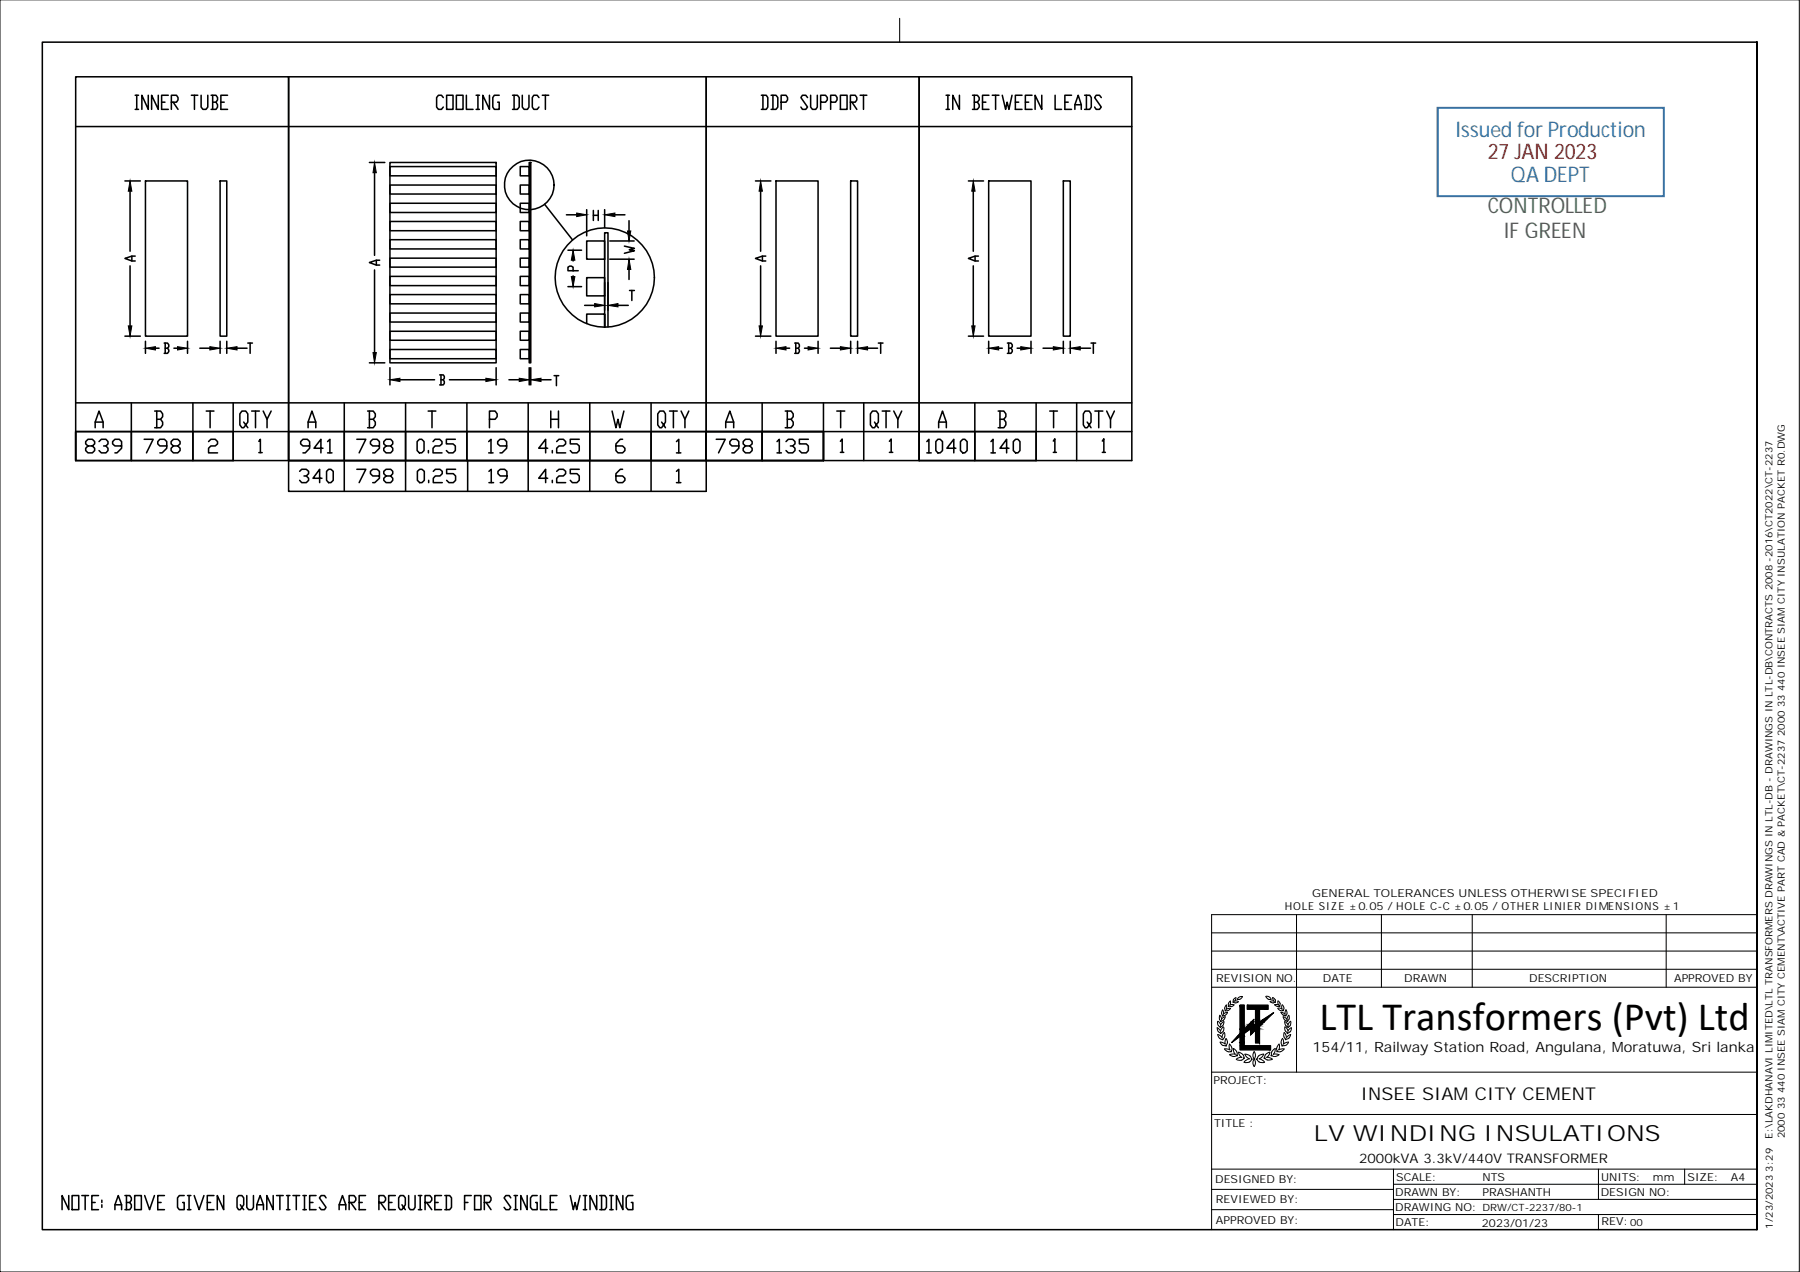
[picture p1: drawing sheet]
<svg xmlns="http://www.w3.org/2000/svg" width="297mm" height="210mm" viewBox="0 0 297 210" stroke-linecap="round" stroke-linejoin="round" font-family="sans-serif">
<!-- layer: 0 -->
<g fill="none" stroke="#000" stroke-width=".25">
<path d="M22.3 15.7h.6M22.3 18h.6M22.6 15.7v2.3M24.5 15.7v2.3l-1.1-2.3v2.3M26.1 15.7v2.3l-1.1-2.3v2.3M26.7 16.9h.5M27.8 15.7h-1.1v2.3h1.1M28.3 16.9h.8l.3-.4v-.4l-.3-.4h-.8v2.3M28.6 16.9l.8 1.1M31.6 15.7h1M32.1 15.7v2.3M33.2 15.7v2l.3 .3h.5l.3-.3v-2"/>
<path d="M34.8 15.7h.8l.3 .4v.4l-.3 .4M35.1 16.9h.5l.3 .4v.4l-.3 .3h-.8M35.1 15.7v2.3M36.4 16.9h.6M37.5 15.7h-1.1v2.3h1.1M47.6 12.7h68.9v68.4h-68.9zM73.2 16.1l-.3-.4h-.6l-.2 .4v1.6l.2 .3h.6l.3-.3M73.7 15.7h1.1v2.3h-1.1zM75.3 15.7h1.1v2.3h-1.1zM77 15.7v2.3h1.1M78.6 15.7h.5M78.6 18h.5"/>
<path d="M78.9 15.7v2.3M80.8 15.7v2.3l-1.1-2.3v2.3M82.4 15.7h-.8l-.3 .4v1.6l.3 .3h.8v-1.1h-.3M84.6 15.7h.8l.3 .4v1.6l-.3 .3h-.8M84.8 15.7v2.3M86.2 15.7v2l.3 .3h.5l.3-.3v-2M88.9 16.1l-.3-.4h-.5l-.3 .4v1.6l.3 .3h.5l.3-.3M89.5 15.7h1.1M90 15.7v2.3M125.6 15.7h.8l.3 .4v1.6l-.3 .3h-.8M125.9 15.7v2.3M127.3 15.7h.8l.3 .4v1.6l-.3 .3h-.8"/>
<path d="M127.6 15.7v2.3M128.9 16.9h.8l.3-.4v-.4l-.3-.4h-.8v2.3M133.3 16.1l-.3-.4h-.6l-.2 .4 1.1 1.6-.3 .3h-.6l-.2-.3M133.8 15.7v2l.3 .3h.5l.3-.3v-2M135.4 16.9h.8l.3-.4v-.4l-.3-.4h-.8v2.3M137.1 16.9h.8l.2-.4v-.4l-.2-.4h-.8v2.3M138.7 15.7h1.1v2.3h-1.1zM140.3 16.9h.8l.3-.4v-.4l-.3-.4h-.8v2.3M140.6 16.9l.8 1.1M141.9 15.7h1.1M142.5 15.7v2.3M156.1 15.7h.6"/>
<path d="M156.1 18h.6M156.4 15.7v2.3M158.3 15.7v2.3l-1.1-2.3v2.3M160.5 15.7h.8l.3 .4v.4l-.3 .4M160.8 16.9h.5l.3 .4v.4l-.3 .3h-.8M160.8 15.7v2.3M162.1 16.9h.6M163.2 15.7h-1.1v2.3h1.1M163.7 15.7h1.1M164.3 15.7v2.3M165.4 15.7l.5 2.3 .3-1.1 .3 1.1 .5-2.3M167.6 16.9h.5"/>
<path d="M168.7 15.7h-1.1v2.3h1.1M169.2 16.9h.6M170.3 15.7h-1.1v2.3h1.1M171.9 15.7v2.3l-1.1-2.3v2.3M174.1 15.7v2.3h1.1M175.7 16.9h.6M176.8 15.7h-1.1v2.3h1.1M177.4 18v-.7l.5-1.6 .5 1.6v.7M177.4 17.3h1M179 15.7h.8l.3 .4v1.6l-.3 .3h-.8M179.3 15.7v2.3M181.7 16.1l-.3-.4h-.5l-.3 .4 1.1 1.6-.3 .3h-.5l-.3-.3"/>
<path d="M12.5 20.9h174.3M20.6 29.9h2.6M21.5 31.6v9.9M24 29.9h6.9v25.6h-6.9zM36.3 29.9h1.1v25.6h-1.1zM61 26.8h2.5M61.8 28.5v13.6M64.3 26.8h17.6v33.1h-17.6zM64.3 39.6h17.6v1.5h-17.6zM64.3 36.5h17.6v1.6h-17.6zM64.3 33.5h17.6v1.6h-17.6zM64.3 30.5h17.6v1.5h-17.6z"/>
<path d="M64.3 27.5h17.6v1.5h-17.6zM85.9 39.6h1.4v1.5h-1.4zM85.9 36.5h1.4v1.6h-1.4zM85.9 33.5h1.4v1.6h-1.4zM85.9 30.5h1.4v1.5h-1.4zM85.9 27.5h1.4v1.5h-1.4zM87.3 26.8h.3v33.1h-.3zM89.9 33.7l4.6 5.9M93.5 35.4h1.7M96.8 39.8h3v3h-3zM96.8 34.6v4.3M97.9 34.7v1.7"/>
<path d="M97.9 35.5h.8M98.7 34.7v1.7M99.8 34.6v3M100.6 39.8h4M101.5 35.4h1.6M103.8 36.4v1.7M124.7 29.9h2.5M125.5 31.6v9.9M128.1 29.9h6.9v25.6h-6.9zM140.4 29.9h1.1v25.6h-1.1zM159.8 29.9h2.5M160.6 31.6v9.9"/>
<path d="M163.2 29.9h6.9v25.6h-6.9zM175.5 29.9h1.1v25.6h-1.1zM20.6 55.5h2.6M21.5 43.9v9.9M21.8 42.3v.8M22.3 42.3h-.5l-1.2 .3 1.2 .5h.5M24 56.3v2M25.7 57.5h.5M27.1 56.6h.5l.3 .3v.3l-.3 .3M27.3 57.5h.3l.3 .3v.2l-.3 .3h-.5M27.3 56.6v1.7M28.7 57.5h.6"/>
<path d="M30.9 56.3v2M33 57.5h1.6M36.3 56.3v2M37.4 56.3v2M39.1 57.5h1.7M40.9 56.6h.8M41.3 56.6v1.7M61 59.9h2.5M61.8 44.5v13.7M62.1 42.9v.8M62.7 42.9h-.6l-1.1 .4 1.1 .4h.6M64.3 57.7h17.6v1.5h-17.6z"/>
<path d="M64.3 54.7h17.6v1.4h-17.6zM64.3 51.7h17.6v1.4h-17.6zM64.3 48.6h17.6v1.5h-17.6zM64.3 45.6h17.6v1.5h-17.6zM64.3 42.6h17.6v1.5h-17.6zM85.9 57.7h1.4v1.5h-1.4zM85.9 54.7h1.4v1.4h-1.4zM85.9 51.7h1.4v1.4h-1.4zM85.9 48.6h1.4v1.5h-1.4zM85.9 45.6h1.4v1.5h-1.4zM85.9 42.6h1.4v1.5h-1.4zM93.7 47.3h2.3"/>
<path d="M93.7 41.3h2.3M94.6 44.7v-.6l-.3-.2-.6 .2v.6h1.7M94.6 42.9v.2M94.6 45.5v.1M96.5 50.4h1.6M96.8 53.4v-1.6h3v2.2v-15.6h.5v15.5M96.8 45.8h3v3h-3zM99.8 46.6v4.6M100.3 46.6v4.6M100.6 42.8h4M102 50.4h1.7M103 40.6l1.7 .4-.9 .2 .9 .2-1.7 .4"/>
<path d="M103.8 44.5v1.6M103.9 47.9h.8M104.3 47.9v1.7M124.7 55.5h2.5M125.5 43.9v9.9M125.8 42.3v.8M126.4 42.3h-.6l-1.1 .3 1.1 .5h.6M128.1 56.3v2M129.7 57.5h.6M131.1 56.6h.6l.2 .3v.3l-.2 .3M131.3 57.5h.4l.2 .5-.2 .3h-.6M131.3 56.6v1.7"/>
<path d="M132.8 57.5h.5M135 56.3v2M137 57.5h1.7M140.4 56.3v2M141.5 56.3v2M143.2 57.5h1.6M144.9 56.6h.8M145.3 56.6v1.7M159.8 55.5h2.5M160.6 43.9v9.9M160.9 42.3v.8M161.5 42.3h-.6l-1.1 .3 1.1 .5h.6"/>
<path d="M163.2 56.3v2M164.8 57.5h.6M166.2 56.6h.6l.2 .3v.3l-.2 .3M166.5 57.5h.3l.2 .3v.2l-.2 .3h-.6M166.5 56.6v1.7M167.9 57.5h.5M170.1 56.3v2M172.1 57.5h1.7M175.5 56.3v2M176.6 56.3v2M178.3 57.5h1.7M180 56.6h.8"/>
<path d="M180.4 56.6v1.7M12.5 76v-63.3h35.1v63.3M12.5 71.2h174.3M12.5 66.5h174.3M12.5 71.2v4.8M14.5 73.6l-.4-.3v-.4l.4-.4h.7l.4 .4v.4l-.4 .3h-.7l-.4 .4v.4l.4 .3h.7l.4-.3v-.4l-.4-.4M15.7 70.6v-.9l.6-1.9 .7 1.9v.9M15.7 69.7h1.3M16.3 72.9l.4-.4h.8l.3 .4v.4l-.3 .3h-.4M17.5 73.6l.3 .4v.4l-.3 .3h-.8l-.4-.3M20.1 73.6h-1.1l-.4-.3v-.4l.4-.4h.7l.4 .4v1.1l-.8 .7h-.3M21.7 66.5v9.5"/>
<path d="M23.8 72.5h1.5l-1.1 2.2M25.5 67.8h1l.3 .5v.5l-.3 .4M25.9 69.2h.6l.3 .5v.4l-.3 .5h-1M25.9 67.8v2.8M27.5 73.6h-1.1l-.4-.3v-.4l.4-.4h.7l.4 .4v1.1l-.7 .7h-.4M28.6 73.6l-.4-.3v-.4l.4-.4h.7l.4 .4v.4l-.4 .3h-.7l-.4 .4v.4l.4 .3h.7l.4-.3v-.4l-.4-.4M31.8 66.5v9.5M34 67.8h1.3M34.4 72.9l.4-.4h.7l.4 .4v.4l-.4 .3h-.7l-.4 .4v.7h1.5M34.7 67.8v2.8M38.5 66.5v9.5h-26v-4.8M40.2 69.7l.4 .4-.4 .5h-.3l-.3-.5v-1.8l.3-.5h.7l.3 .5v1.4l-.3 .4 .3 .5"/>
<path d="M41.5 67.8h1.3M42.2 67.8v2.8M42.7 72.8l.3-.3v2.2M42.7 74.7h.6M43.4 67.8l.7 1.4v1.4M44.7 67.8l-.6 1.4M47.6 71.2v4.8h68.9v-63.3h35.2v63.3v-63.3h35.1v63.3h-174.3M49.4 77.8l.4-.4h.7l.4 .4v.4l-.4 .3h-.3M50.5 78.5l.4 .4v.4l-.4 .3h-.7l-.4-.3M50.8 70.6v-.9l.7-1.9 .6 1.9v.9M50.8 69.7h1.3M51.1 73.6h-1.1l-.4-.3v-.4l.4-.4h.7l.4 .4v1.1l-.7 .7h-.4"/>
<path d="M53.1 78.9h-1.5l1.1-1.5v2.2M53.3 74h-1.5l1.2-1.5v2.2M53.9 77.8l.3-.4h.4l.4 .4v1.5l-.4 .3h-.4l-.3-.3zM54.1 72.9l.3-.4v2.2M54.1 74.7h.7M56.8 66.5v14.6M58.9 72.5h1.5l-1.1 2.2M58.9 77.4h1.5l-1.1 2.2M60.7 67.8h.9l.3 .5v.5l-.3 .4M61 69.2h.6l.3 .5v.4l-.3 .5h-.9M61 67.8v2.8M62.6 73.6h-1.1l-.4-.3v-.4l.4-.4h.7l.4 .4v1.1l-.8 .7h-.3"/>
<path d="M62.6 78.5h-1.1l-.4-.3v-.4l.4-.4h.7l.4 .4v1.1l-.8 .7h-.3M63.7 73.6l-.4-.3v-.4l.4-.4h.8l.3 .4v.4l-.3 .3h-.8l-.4 .4v.4l.4 .3h.8l.3-.3v-.4l-.3-.4M63.7 78.5l-.4-.3v-.4l.4-.4h.8l.3 .4v.4l-.3 .3h-.8l-.4 .4v.4l.4 .3h.8l.3-.3v-.4l-.3-.4M64.3 60.7v2.8M66 62.7h5.7M66.9 66.5v14.6M68.8 72.9l.4-.4h.4l.4 .4v1.5l-.4 .3h-.4l-.4-.3zM68.9 77.8l.4-.4h.3l.4 .4v1.5l-.4 .3h-.3l-.4-.3zM70.7 67.8h1.2M70.7 74.4v.3M70.7 79.3v.3M71.3 67.8v2.8"/>
<path d="M71.5 72.9l.3-.4h.8l.3 .4v.4l-.3 .3h-.8l-.3 .4v.7h1.4M71.5 77.8l.3-.4h.8l.4 .4v.4l-.4 .3h-.8l-.3 .4v.7h1.5M72.6 61.9h.6l.1 .2v.3l-.1 .3M72.8 62.7h.4l.1 .6-.1 .2h-.6M72.8 61.9v1.6M74.2 62.7h6M75.1 72.5h-1.4v.8h1.1l.3 .3v.8l-.3 .3h-.8l-.3-.3M75.2 77.4h-1.5v.8h1.1l.4 .3v.8l-.4 .3h-.7l-.4-.3M77 66.5v9.5M77.2 76v5.1M80.6 72.9l.4-.4v2.2M80.6 74.7h.8"/>
<path d="M80.7 77.8l.4-.4v2.2M80.7 79.6h.7M80.8 69.2h.9l.3-.4v-.5l-.3-.5h-.9v2.8M81.9 60.7v2.8M83.6 73.6h-1.1l-.4-.3v-.4l.4-.4h.7l.4 .4v1.1l-.8 .7h-.3M83.7 78.5h-1.2l-.3-.3v-.4l.3-.4h.8l.4 .4v1.1l-.8 .7h-.4M84 62.7h1.7M87.2 66.5v14.6M87.3 60.7v2.8M87.6 60.7v2.8M89.3 62.7h1.6M90.4 74h-1.5l1.1-1.5v2.2"/>
<path d="M90.4 78.9h-1.5l1.1-1.5v2.2M90.9 67.8v2.8M90.9 69.2h1.3M91.1 74.4v.3M91.1 79.3v.3M91.4 62h.8M91.8 62v1.6M91.9 72.9l.3-.4h.8l.3 .4v.4l-.3 .3h-.8l-.3 .4v.7h1.4M91.9 77.8l.3-.4h.8l.3 .4v.4l-.3 .3h-.8l-.3 .4v.7h1.4M92.2 67.8v2.8M95.6 72.5h-1.5v.8h1.1l.4 .3v.8l-.4 .3h-.8l-.3-.3M95.6 77.4h-1.5v.8h1.1l.4 .3v.8l-.4 .3h-.8l-.3-.3"/>
<path d="M97.3 66.5v14.6M101 67.8l.6 2.8 .4-1.4 .3 1.4 .7-2.8M102.7 72.5h-.3l-.8 .8v1.1l.4 .3h.7l.4-.3v-.4l-.4-.4h-1.1M102.7 77.4h-.3l-.8 .8v1.1l.4 .3h.7l.4-.3v-.4l-.4-.4h-1.1M107.4 66.5v14.6M109.2 69.7l.3 .4-.3 .5h-.3l-.4-.5v-1.8l.4-.5h.6l.3 .5v1.4l-.3 .4 .3 .5M110.5 67.8h1.3M111.1 67.8v2.8M111.6 72.9l.4-.4v2.2M111.6 77.8l.4-.4v2.2M111.6 74.7h.8M111.6 79.6h.8"/>
<path d="M112.4 67.8l.6 1.4v1.4M113.7 67.8l-.7 1.4M118.2 72.5h1.5l-1.1 2.2M119.8 70.6v-.9l.6-1.9 .7 1.9v.9M119.8 69.7h1.3M121.9 73.6h-1.1l-.4-.3v-.4l.4-.4h.7l.4 .4v1.1l-.7 .7h-.4M123 73.6l-.4-.3v-.4l.4-.4h.7l.4 .4v.4l-.4 .3h-.7l-.4 .4v.4l.4 .3h.7l.4-.3v-.4l-.4-.4M125.8 66.5v9.5M128.2 72.9l.4-.4v2.2M128.2 74.7h.7M129.6 67.8h1l.3 .5v.5l-.3 .4M129.7 72.9l.4-.4h.7l.4 .4v.4l-.4 .3h-.4"/>
<path d="M129.9 69.2h.7l.3 .5v.4l-.3 .5h-1M129.9 67.8v2.8M130.8 73.6l.4 .4v.4l-.4 .3h-.7l-.4-.3M133.4 72.5h-1.5v.8h1.2l.3 .3v.8l-.3 .3h-.8l-.4-.3M135.9 66.5v9.5h-19.4v-4.8M138.1 67.8h1.3M138.7 72.8l.3-.4v2.2M138.7 74.6h.5M138.7 67.8v2.8M142.5 66.5v9.5M144.3 69.7l.3 .4-.3 .5h-.3l-.4-.5v-1.8l.4-.5h.6l.3 .5v1.4l-.3 .4 .3 .5M145.6 67.8h1.3"/>
<path d="M146.2 67.8v2.8M146.8 72.8l.3-.4v2.2M146.8 74.6h.5M147.5 67.8l.7 1.4v1.4M148.8 67.8l-.6 1.4M153 72.9l.3-.4v2.2M153 74.7h.7M154.8 72.5h.4l.3 .4v1.5l-.3 .3h-.4l-.4-.3v-1.5zM154.9 70.6v-.9l.6-1.9 .7 1.9v.9M154.9 69.7h1.3M157.7 74h-1.4l1.1-1.5v2.2M158.5 72.9l.4-.4h.3l.4 .4v1.5l-.4 .3h-.3l-.4-.3z"/>
<path d="M160.9 66.5v9.5M163.5 72.9l.4-.4v2.2M163.5 74.7h.8M164.7 67.8h1l.3 .5v.5l-.3 .4M165 69.2h.7l.3 .5v.4l-.3 .5h-1M165 67.8v2.8M166.5 74h-1.5l1.1-1.5v2.2M167.2 72.9l.4-.4h.4l.3 .4v1.5l-.3 .3h-.4l-.4-.3zM171 66.5v9.5h-19.3v-4.8M173.2 67.8h1.3M173.8 72.8l.3-.4v2.2M173.8 74.6h.5"/>
<path d="M173.9 67.8v2.8M177.7 66.5v9.5M179.4 69.7l.3 .4-.3 .5h-.3l-.3-.5v-1.8l.3-.5h.6l.3 .5v1.4l-.3 .4 .3 .5M180.7 67.8h1.3M181.3 67.8v2.8M181.9 72.8l.3-.4v2.2M181.9 74.6h.5M182.6 67.8l.7 1.4v1.4M183.9 67.8l-.6 1.4M11.3 197.3v2.3l-1.1-2.3v2.3M11.9 197.3h1.1v2.3h-1.1zM13.5 197.3h1.1"/>
<path d="M14.1 197.3v2.3M15.2 198.4h.5M16.3 197.3h-1.1v2.3h1.1M16.8 198v.4M16.8 198.8v.4M19 199.6v-.8l.5-1.5 .6 1.5v.8M19 198.8h1.1M20.6 197.3h.8l.3 .4v.3l-.3 .4M20.9 198.4h.5l.3 .4v.4l-.3 .4h-.8M20.9 197.3v2.3M22.2 197.3h1.1v2.3h-1.1zM23.9 197.3l.8 2.3 .8-2.3"/>
<path d="M26 198.4h.6M27.1 197.3h-1.1v2.3h1.1M30.4 197.3h-.8l-.3 .4v1.5l.3 .4h.8v-1.2h-.3M30.9 197.3h.6M30.9 199.6h.6M31.2 197.3v2.3M32 197.3l.9 2.3 .8-2.3M34.2 198.4h.6M35.3 197.3h-1.1v2.3h1.1M36.9 197.3v2.3l-1-2.3v2.3M39.7 198.8l.2 .4-.2 .4h-.3l-.3-.4v-1.5l.3-.4h.5l.3 .4v1.1l-.3 .4 .3 .4M40.7 197.3v1.9l.3 .4h.6l.2-.4v-1.9"/>
<path d="M42.4 199.6v-.8l.5-1.5 .6 1.5v.8M42.4 198.8h1.1M45.1 197.3v2.3l-1.1-2.3v2.3M45.6 197.3h1.1M46.2 197.3v2.3M47.3 197.3h.5M47.3 199.6h.5M47.5 197.3v2.3M48.3 197.3h1.1M48.9 197.3v2.3M50 197.3h.5M50 199.6h.5"/>
<path d="M50.2 197.3v2.3M51.1 198.4h.5M52.2 197.3h-1.1v2.3h1.1M53.8 197.7l-.2-.4h-.6l-.3 .4 1.1 1.5-.2 .4h-.6l-.3-.4M56 199.6v-.8l.5-1.5 .6 1.5v.8M56 198.8h1.1M57.6 198.4h.8l.3-.4v-.3l-.3-.4h-.8v2.3M57.9 198.4l.8 1.2M59.3 198.4h.5M60.3 197.3h-1v2.3h1M62.5 198.4h.8l.3-.4v-.3l-.3-.4h-.8v2.3M62.8 198.4l.8 1.2"/>
<path d="M64.1 198.4h.6M65.2 197.3h-1.1v2.3h1.1M66.3 198.8l.3 .4-.3 .4h-.3l-.2-.4v-1.5l.2-.4h.6l.3 .4v1.1l-.3 .4 .3 .4M67.4 197.3v1.9l.3 .4h.5l.3-.4v-1.9M69 197.3h.6M69 199.6h.6M69.3 197.3v2.3M70.1 198.4h.9l.2-.4v-.3l-.2-.4h-.9v2.3M70.4 198.4l.8 1.2M71.8 198.4h.5M72.9 197.3h-1.1v2.3h1.1M73.4 197.3h.8l.3 .4v1.5l-.3 .4h-.8"/>
<path d="M73.7 197.3v2.3M76.7 198.4h.5M77.8 197.3h-1.1v2.3M78.3 197.3h1.1v2.3h-1.1zM79.9 198.4h.9l.2-.4v-.3l-.2-.4h-.9v2.3M80.2 198.4l.8 1.2M84.3 197.7l-.3-.4h-.5l-.3 .4 1.1 1.5-.3 .4h-.5l-.3-.4M84.8 197.3h.6M84.8 199.6h.6M85.1 197.3v2.3M87 197.3v2.3l-1.1-2.3v2.3M88.6 197.3h-.8l-.3 .4v1.5l.3 .4h.8v-1.2h-.2"/>
<path d="M89.2 197.3v2.3h1.1M90.8 198.4h.6M91.9 197.3h-1.1v2.3h1.1M94.1 197.3l.5 2.3 .3-1.2 .3 1.2 .5-2.3M96.3 197.3h.5M96.3 199.6h.5M96.6 197.3v2.3M98.5 197.3v2.3l-1.1-2.3v2.3M99 197.3h.8l.3 .4v1.5l-.3 .4h-.8M99.3 197.3v2.3M100.6 197.3h.6M100.6 199.6h.6"/>
<path d="M100.9 197.3v2.3M102.8 197.3v2.3l-1.1-2.3v2.3M104.4 197.3h-.8l-.3 .4v1.5l.3 .4h.8v-1.2h-.2"/>
<circle cx="87.4" cy="30.5" r="4.1"/>
<circle cx="99.8" cy="45.8" r="8.2"/>
</g>
<g fill="#000" stroke="#000" stroke-width=".17">
<path d="M21.5 29.9l.3 1.7h-.6zM61.8 26.8l.3 1.7h-.5zM95.2 35.2l1.6 .2-1.6 .3zM99.8 35.4l1.7-.2v.5zM103.5 38.1h.6l-.3 1.7zM125.5 29.9l.3 1.7h-.5zM160.6 29.9l.3 1.7h-.5zM21.2 53.8h.6l-.3 1.7zM24 57.5l1.7-.3v.6zM29.3 57.2l1.6 .3-1.6 .3zM34.6 57.2l1.7 .3-1.7 .3zM37.4 57.5l1.7-.3v.6z"/>
<path d="M61.6 58.2h.5l-.3 1.7zM94.3 45.6h.6l-.3 1.7zM94.6 41.3l.3 1.6h-.6zM98.1 50.1l1.7 .3-1.7 .2zM100.3 50.4l1.7-.3v.5zM103.8 42.8l.3 1.7h-.6zM125.3 53.8h.5l-.3 1.7zM128.1 57.5l1.6-.3v.6zM133.3 57.2l1.7 .3-1.7 .3zM138.7 57.2l1.7 .3-1.7 .3zM141.5 57.5l1.7-.3v.6zM160.4 53.8h.5l-.3 1.7z"/>
<path d="M163.2 57.5l1.6-.3v.6zM168.4 57.2l1.7 .3-1.7 .3zM173.8 57.2l1.7 .3-1.7 .3zM176.6 57.5l1.7-.3v.6zM64.3 62.7l1.7-.3v.6zM80.2 62.4l1.7 .3-1.7 .3zM85.7 62.4l1.6 .3-1.6 .3zM87.6 62.7l1.7-.3v.6z"/>
</g>
<!-- layer: P -->
<g fill="none" stroke="#000" stroke-width=".17">
<path d="M148.5 3v4M199.9 159.9h90M199.9 156.9h90M199.9 153.9h90M214 150.9v26M228 150.9v12M243 150.9v12M275 150.9v12M289.9 150.9h-90v52M199.9 176.9h90M199.9 162.9h90M200.9 168.5l.1 .7"/>
<path d="M201 168.5l.4 .7M201.1 169.2l.3 .3M201.2 168.2l.3 .3M201.2 168.2l.1-.7 .3 .7M201.3 169.5v.1l.1-.1M201.3 172l.5 .5M201.4 172l.8 .3M201.4 168.5v.1l.1-.1M201.5 170.4l-.1 .2v-.1M201.6 168.2l.3-.3 .3-.1-.1 .2a.58 .58 0 0 1-.5 .5M201.6 167.2l.2 .4M201.7 171.2l-.7-.5 .3 .7 .4 .1"/>
<path d="M201.7 167.6l.1 .1v-.1M201.8 166.7l-.2 .5M201.8 166.6l.1 .8 .7-.3M201.8 170.2l-.3 .2M201.9 172.5h.4M201.9 169.5l-.2 .1-.3 .6-.5-.6a.78 .78 0 0 0 .5 .8M201.9 169.5v.7M202 168.6l-.5 .3-.1 .3M202 168.6v.2a.65 .65 0 0 1-.5 .6M202.1 171.1l-.3 .4h-.1M202.1 171.1l-.1-.7-.2 .2-.1 .6M202.1 166.4v.4h.2"/>
<path d="M202.1 166.4l.3-.6v.7M202.2 167.6h-.4M202.3 166.8h.3M202.4 172.5v.1h-.1M202.5 172.1l-.2 .4M202.6 172.1l-.3-.7-.2 .6 .1 .3M202.6 167.1l-.4 .4M202.7 165.7l.1 .3M202.7 166h.1M202.9 166l.3 .1M202.9 174l.7 .3 .4-.1M202.9 173.3l-.2-.2h-.6l.6 .4h.4"/>
<path d="M203 165.9l.4-.1h.3l-.5 .3M203 165.2l-.1 .7M203 165.2l-.3 .4M203.1 166.4l-.5 .4M203.1 166.4l-.7 .2M203.2 173.4v.2l-.1-.1M203.3 173l-.4-.7-.1 .5 .2 .4M203.3 173l-.1 .4M203.5 165v.3a.6 .6 0 0 0 .9 0M203.7 165.2l.7 .1M203.9 164.6l-.4 .4M204 164.6l-.3 .6"/>
<path d="M204.1 174.1h.1v.2l-.2-.1M204.1 173.6l-.6-.6 .1 .5 .2 .5-.9 .1M204.1 173.6v.5M204.2 164.9a.67 .67 0 0 0 .8-.5 .77 .77 0 0 0-.8 .5M204.6 165.9h.7v4l1.6-1.7v1.1l.3-.2v-2.5h-1.4v-.7h3.5v.7h-1.4v2l2.3-1.5-2.3 2.2v2.8h-.7v-2.1l-.8 .8v-1l-1.1 .7v2.1h4.4v.6h-5.1v-2.2l-1.4 1.1 1.4-1.6zM204.9 174.5h-.5l-.4 .3M205.1 174.1l-.7-.5a1.04 1.04 0 0 0 .5 .9M205.1 174.1l.2 .4M205.2 174.7l-.4 .2-.8-.1M205.2 174.6h.2l-.2 .1M205.4 174l.9 .2M205.4 174a1.12 1.12 0 0 0 .8 .7l-.5 .2-.4 .4"/>
<path d="M206.2 175.2l-.9 .1M206.3 174.2l.2 .5h.1v.2h-.1M206.5 174.9l-.3 .4M207 173.5a1 1 0 0 1 0 1.3 1 1 0 0 1 0-1.3zM207 174.8a1 1 0 0 1 0 1.2 1 1 0 0 1 0-1.2zM207.4 174.7h-.1v.2h.1M207.5 174.9l.3 .4M207.7 174.2l.9-.2-.3 .4-.5 .3 .5 .2 .4 .4-.3 .1-.6-.2M207.7 174.2l-.2 .5M208.7 174.6h-.1l.1 .1M208.8 174.1l.7-.5a1.03 1.03 0 0 1-.5 .9M208.8 174l-.1 .5"/>
<path d="M208.9 164.4a.72 .72 0 0 0 .9 .5M208.9 164.4a.74 .74 0 0 1 .9 .5M209 174.5h.5l.5 .3-.9 .1-.4-.3M209.6 165.3l.5 .2M209.8 174.1h-.1l.1 .2 .1-.1M209.9 174.2l.4 .1M210.2 165.2l-.6 .1M210.3 165.8l.5 .3 .3-.1M210.3 165.8l.7 .1M210.4 165.3l.1 .1-.4 .1M210.4 165l-.4-.4 .2 .6M210.4 173v.5l-.3 .5 1 .1"/>
<path d="M210.4 173l-.4 .4-.2 .3 .1 .3M210.4 165l.1 .3M210.7 173l.1 .4-.1 .1v.1l.1-.1M210.9 166.4l.4 .4M210.9 165.2l.1 .6M210.9 166.4l.7 .1M210.9 165.2l.4 .4M211 173.3l.3-.2h.6l-.6 .4h-.5M211.1 172.3l.1 .5-.2 .4M211.1 174l-.8 .3M211.1 172.3l-.4 .7M211.2 166h-.1"/>
<path d="M211.2 165.6v.3M211.4 167.1l.6 .3 .2-.8 .2 .6M211.4 167.1l.4 .4M211.4 172.1l.2 .4-.1 .1h.1h.1M211.6 165.8v.7M211.6 165.8l.3 .5-.1 .4M211.6 171.4l.2 .2v.7M211.6 171.3l-.2 .8M211.7 166.8h-.4M211.8 166.7v.1l-.1-.1M211.8 167.5h.3M211.8 172.3l.8-.3-.5 .5"/>
<path d="M211.9 171.1v-.7l.3 .5 .1 .3M211.9 171.1l.3 .4M212 168.6v.2a.66 .66 0 0 0 .5 .6v.2l.1-.1M212 168.6l.5 .3 .1 .3M212 169.5a.74 .74 0 0 0 .4 .9M212.1 169.5l.4 .4v.3l.6-.6-.2 .7M212.1 167.6l.1 .1v-.1M212.1 172.5h-.4M212.1 171.5l.1 .1 .1-.1M212.4 167.2l-.2 .4M212.4 168.5l.1 .1v-.1M212.4 170.4l.1 .2v-.2"/>
<path d="M212.5 168.5a.63 .63 0 0 0 .2-1l-.3 .8-.2-.3-.5-.2 .1 .2a.61 .61 0 0 0 .6 .5M212.5 169.2l.5-.7-.1 .7M212.7 171.3l-.4 .2M212.9 170.3l-.4 .1M212.9 169.2l-.3 .3M213 170.7l-.4 .7M213 170.7l-.7 .5M199.9 196.3h30.1M199.9 199.6h30.1M199.9 192.9h90M199.9 183.9h90M230 197.9h59.9"/>
<path d="M230 192.9v10M230 195.4h59.9M263.8 192.9v5M278 192.9v2.5M230 200.4h59.9M263.8 200.4v2.5"/>
</g>
<path d="M289.9 7h-282.9v195.9h282.9v-195.9v195.9" fill="none" stroke="#000" stroke-width=".25"/>
<g fill="#000" stroke="#000" stroke-width=".17">
<path d="M204.2 171h.4l-1.4 1.1zM204.6 165.9h.7zM206.4 170h.8l-.6 .5zM206.5 168.6l.4-.4v.4zM208.4 168.2l1.8-1.1-1.2 1.1z"/>
<path d="M204.6 170.5h.7zM204.6 170.5h.7z"/>
<path d="M204.6 165.9l.7 4v-4zM204.6 165.9l.7 4h-.7z"/>
<path d="M204.6 170.5l.7 .5v-.5zM204.6 170.5l.7 .5h-1.1z"/>
<path d="M204.6 171l.7 1.1v-1.1zM204.6 171l.7 1.1h-.7z"/>
<path d="M204.6 172.1l.7 .5v-.5zM204.6 172.1l.7 .5h-.7z"/>
<path d="M204.6 169.9l.7 .6 1-.6zM204.6 169.9l.7 .6h-.7z"/>
<path d="M205.4 169.8l.9 .1 .1-.1zM205.4 169.8l.9 .1h-1z"/>
<path d="M206.4 170v.5h.2zM206.4 170.5h.2l-.2 .3z"/>
<path d="M206.5 168.6l.4 .5v-.5zM206.5 168.6l.4 .5h-.8z"/>
<path d="M206.1 169.1l.8 .2v-.2zM206.1 169.1l.8 .2h-1z"/>
<path d="M207.2 166.6l.7 1.6v-1.6zM207.2 166.6l.7 1.6h-.7z"/>
<path d="M207.2 168.2l.7 .4v-.4zM207.2 168.2l.7 .4h-.7z"/>
<path d="M205.8 169.3l2.1 .5v-.5zM205.8 169.3l2.1 .5h-2.5z"/>
<path d="M206.4 169.8l1.5 .2v-.2zM206.4 169.8l1.5 .2h-1.5z"/>
<path d="M207.2 170l.7 2.1v-2.1zM207.2 170l.7 2.1h-.7z"/>
<path d="M205.9 169.3h2zM205.8 169.3h.1h2z"/>
<path d="M207.2 169.1l.7 .2 .3-.2zM206.9 169.3l.3-.2 .7 .2z"/>
<path d="M207.2 168.6l1 .5 .4-.5zM207.2 168.6l1 .5h-1z"/>
<path d="M208.4 168.2l.2 .4 .4-.4zM207.9 168.6l.5-.4 .2 .4z"/>
<path d="M205.8 165.9l3.5 .7v-.7zM205.8 165.9l3.5 .7h-3.5z"/>
<path d="M204.6 172.6l5.1 .6v-.6zM204.6 172.6l5.1 .6h-5.1z"/>
</g>
<!-- layer: 0 -->
<path d="M0 0h296.9v209.9h-296.9z" fill="none" stroke="#000" stroke-width=".17"/>
<path d="M237.2 17.8h37.4v14.6h-37.4z" fill="none" stroke="#2e75b6" stroke-width=".34"/>
<text font-size="6.7" x="217.8" y="169.9">LTL Transformers (Pvt) Ltd</text>
<text font-size="3.7" x="216.8" y="188.3">LV WINDING INSULATIONS</text>
<g font-size="3.6" fill="#2e74b5">
<text x="240.2" y="22.5">Issued for Production</text>
<text x="249.3" y="30">QA DEPT</text>
</g>
<text font-size="3.6" fill="#f00" x="245.5" y="26.2">27 JAN 2023</text>
<g font-size="3.6" fill="#538135">
<text x="245.5" y="35.2">CONTROLLED</text>
<text x="248.2" y="39.2">IF GREEN</text>
</g>
<text font-size="2.9" x="224.6" y="181.6">INSEE SIAM CITY CEMENT</text>
<text font-size="2.3" x="216.6" y="173.6">154/11, Railway Station Road, Angulana, Moratuwa, Sri lanka</text>
<text font-size="2.2" x="224.3" y="191.9">2000kVA 3.3kV/440V TRANSFORMER</text>
<g font-size="1.8">
<text x="216.5" y="148">GENERAL TOLERANCES UNLESS OTHERWISE SPECIFIED</text>
<text x="212" y="150.2">HOLE SIZE ±0.05 / HOLE C-C ±0.05 / OTHER LINIER DIMENSIONS ±1</text>
<text x="200.7" y="162.1">REVISION NO.</text>
<text x="218.3" y="162.1">DATE</text>
<text x="231.7" y="162.1">DRAWN</text>
<text x="252.3" y="162">DESCRIPTION</text>
<text x="276.3" y="162">APPROVED BY</text>
<text x="200.3" y="179">PROJECT:</text>
<text x="200.4" y="185.9">TITLE :</text>
<text x="200.5" y="195.3">DESIGNED BY:</text>
<text x="230.3" y="197.3">DRAWN BY:</text>
<text x="230.4" y="194.8">SCALE:</text>
<text x="244.6" y="197.4">PRASHANTH</text>
<text x="244.6" y="194.8">NTS</text>
<text x="264.2" y="197.4">DESIGN NO:</text>
<text x="264.2" y="194.8">UNITS:</text>
<text x="272.8" y="194.8">mm</text>
<text x="278.5" y="194.8">SIZE:</text>
<text x="285.6" y="194.8">A4</text>
<text x="200.7" y="201.9">APPROVED BY:</text>
<text x="200.7" y="198.6">REVIEWED BY:</text>
<text x="230.3" y="199.8">DRAWING NO: DRW/CT-2237/80-1</text>
<text x="230.3" y="202.4">DATE:</text>
<text x="244.6" y="202.5">2023/01/23</text>
<text x="264.3" y="202.2">REV:00</text>
</g>
<g font-size="1.7">
<text x="292.5" y="187.9" transform="rotate(-90 292.5 187.9)">E:\LAKDHANAVI LIMITED\LTL TRANSFORMERS DRAWINGS IN LTL-DB - DRAWINGS IN LTL-DB\CONTRACTS 2008 -2016\CT2022\CT-2237</text>
<text x="294.5" y="187.8" transform="rotate(-90 294.5 187.8)">2000 33 440 INSEE SIAM CITY CEMENT\ACTIVE PART CAD &amp; PACKET\CT-2237 2000 33 440 INSEE SIAM CITY INSULATION PACKET R0.DWG</text>
<text x="292.6" y="202.7" transform="rotate(-90 292.6 202.7)">1/23/2023 3:29</text>
</g>
</svg>
